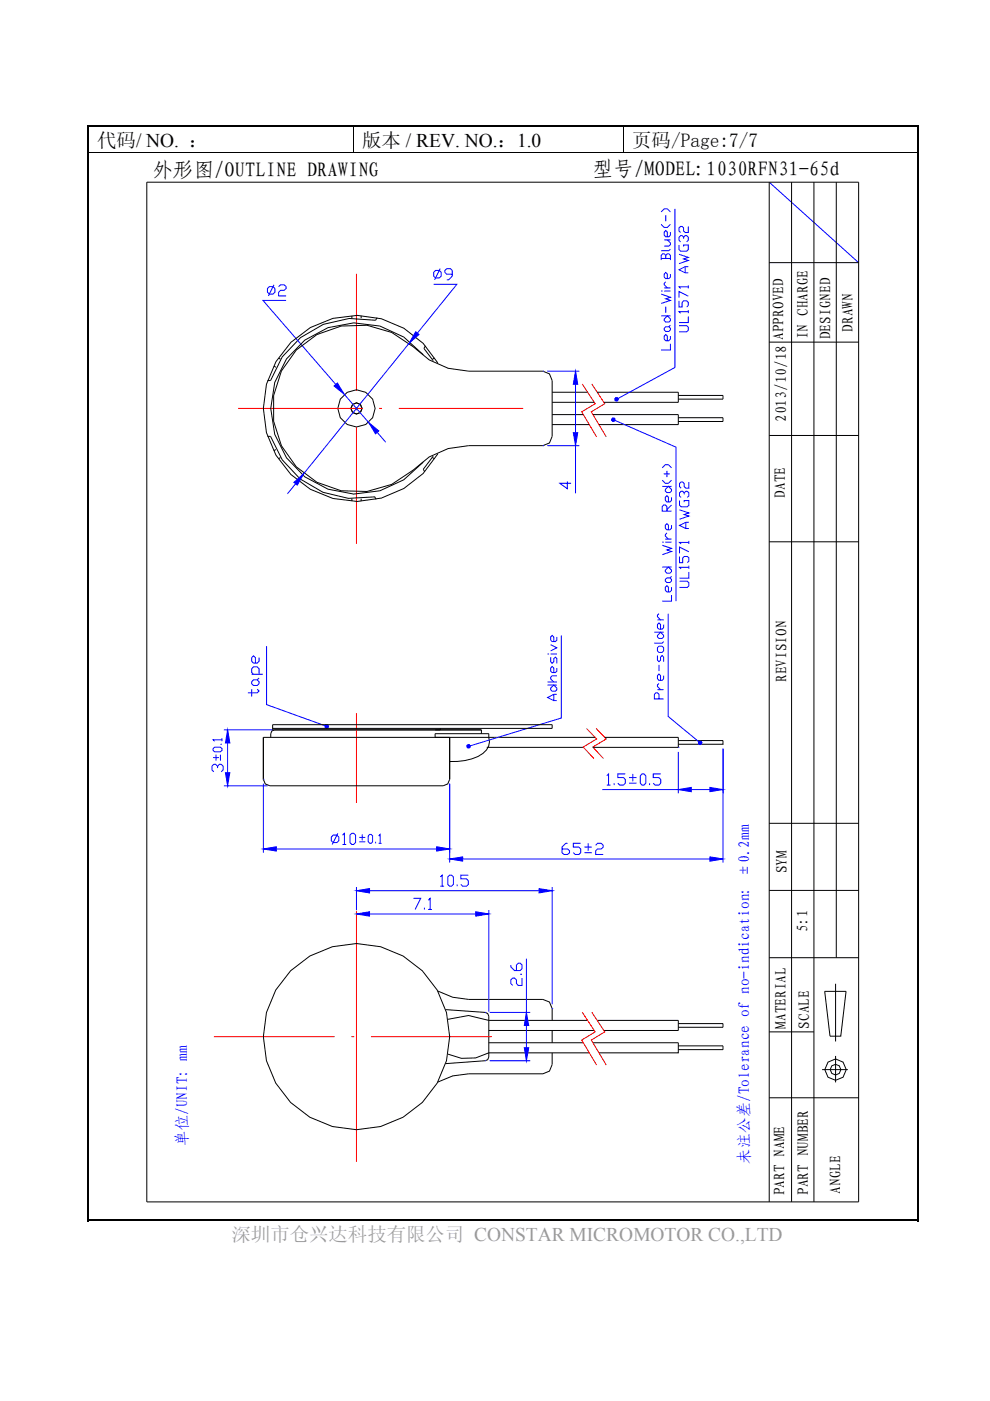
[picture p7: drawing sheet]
<svg xmlns="http://www.w3.org/2000/svg" width="210mm" height="297mm" viewBox="0 0 210 297" stroke-linecap="round" stroke-linejoin="round" font-family="sans-serif">
<path d="M18.6 26.6h.3v.4h-.3zM194.6 26.6h.4v.4h-.4z" fill="#000"/>
<path d="M18.6 26.8h176M18.7 27v5.3M194.8 27v5.3" fill="none" stroke="#000" stroke-width=".34"/>
<g fill="none" stroke="#000" stroke-width=".21">
<path d="M31.1 38.6h151v216.2h-151zM75 27v5.3M132.2 27v5.3M163.2 38.6v216.2M167.9 38.6v216.2M172.6 38.6v216.2M177.4 38.6v164.5M163.2 55.7h18.9M58.1 77.6l.4 .3M59.1 75.9l.4 .3M74.6 67v.5M76.6 67v.5"/>
<path d="M80 67.4l-.3 .5-5.6-.4-5.5 1.3-4.9 2.8-3.8 4.1-2.5 5h-.7M90.2 73.3l-.3 .6M92.2 75.9l-.5 .3M163.2 72.5h18.9M56.7 92.5h.7l2.5 5 3.8 4.1 4.8 2.8 5.4 1.3 5.6-.4 .3 .6M58.5 95.3l-.4 .2M59.5 97l-.4 .3M91.7 97l.5 .3M91.9 96.7l-2.1 2.8 .3 .5M99.4 94.5l-4.3 .6-4.1 1.8-3.4 2.8M163.2 92.3h18.9M163.2 114.9h18.9"/>
<path d="M163.2 174.6h18.9M163.2 188.8h18.9M95 216.1l4.4-.8 4.3 1M163.2 218.8h9.4M163.2 203.1h18.9M174.9 210.2h4.6l-1.2 9.5h-2.3zM177.2 208.6v12.2M103.7 223.2l-2.8 1.1-3 .1-2.9-.9M163.2 232.7h18.9M174.4 226.8h5.4M177.2 223.9v5.6"/>
<circle cx="75.6" cy="86.6" r="1.18"/>
<circle cx="75.6" cy="86.6" r="3.9"/>
<circle cx="177.2" cy="226.8" r="1.13"/>
<circle cx="177.2" cy="226.8" r="2.27"/>
</g>
<path d="M75.6 58.1v24.7M75.6 73.6h.1M75.6 86.4v.6M75.6 90.5v24.8" fill="none" stroke="#f00" stroke-width=".21"/>
<path d="M163.2 38.6l18.9 17.1M57.1 60.8h.8l.4 .4v.8l-.4 .4h-.8l-.4-.4v-.8zM58.1 60.4l-1.2 2.3M59.1 60.8l.4-.4h.8l.4 .4v.4l-.4 .4h-.8l-.4 .4v.7h1.6M60.7 63.7h-4.9l15.4 17.8M73 83.6l5.2 6M80 91.7l1.8 2" fill="none" stroke="#00f" stroke-width=".21"/>
<path d="M78.2 89.6l2.1 1.8-.6 .6z" fill="#00f"/>
<path d="M78.2 89.6l2.1 1.8-.6 .6z" fill="none" stroke="#00f" stroke-width=".21"/>
<path d="M70.9 81.8l.7-.6 1.4 2.4z" fill="#00f"/>
<g fill="none" stroke="#00f" stroke-width=".21">
<path d="M140.2 47.6l.7 .6h.6l.7-.6M140.2 44.9l.7-.6h.6l.7 .6M140.2 54.8h2M140.9 50.9h1.3M141.2 45.6v1.3M141.2 54.1l-.3-.3h-.3l-.4 .3v1M141.2 54.8v-.7l.3-.3h.4l.3 .3v1M141.2 59.8l-.3 .3v.3l.6 .6M141.5 50.9l.7 .6v.4l-.3 .3h-1M142.2 49.2v.7l-.3 .3h-.7l-.3-.3v-.7l.3-.3 .3 .3v1M142.2 52.8l-.3 .3h-1.7M142.2 58.1v.7l-.3 .3h-.7l-.3-.3v-.7l.3-.3 .3 .3v1"/>
<path d="M140.2 61.7h.4M140.2 62.4l2 .6-1 .4 1 .3-2 .6M140.2 67h2M140.9 69.6l.3-.3h.7l.3 .3v.3l-.3 .4h-.7l-.3-.4zM140.9 61.7h1.3M140.9 61h1.3M141.2 65v1.3M141.5 67l.7 .6v.4l-.3 .3h-.7l-.3-.3v-.4zM142.2 68.9l-.3 .4M142.2 72.9v1.3h-2M142.2 71.2v.7l-.3 .3h-.7l-.3-.3v-.7l.3-.3 .3 .3v1M70.9 81.8l.7-.6 1.4 2.4z"/>
<path d="M73 83.6h.1M78.2 89.6h.1"/>
</g>
<path d="M123.5 81.4l2.7 4.2-2.8 1.7 3.1 5.3M125.5 81.4l2.8 4.2-2.9 1.7 3.2 5.3" fill="none" stroke="#f00" stroke-width=".21"/>
<path d="M99.4 78.7h15.7l1.4 .6 .6 1.4v11.8l-.6 1.4-1.4 .6h-15.7M117.1 90h7.9M117.1 83.2h7.5M117.1 85.3h8.9M117.1 87.9h6.6M125.8 87.9h18.1v2.1h-16.9M126.7 83.2h17.2v2.1h-15.8M143.9 83.8h9.5v.8h-9.5M143.9 88.6h9.5v.8h-9.5" fill="none" stroke="#000" stroke-width=".21"/>
<path d="M130.5 84.8l.3-.1-.1 .3z" fill="#00f"/>
<path d="M130.5 84.8l.3-.1-.1 .3z" fill="none" stroke="#00f" stroke-width=".21"/>
<path d="M130.8 84.7l.1 .3h-.2z" fill="#00f"/>
<path d="M130.8 84.7l.1 .3h-.2z" fill="none" stroke="#00f" stroke-width=".21"/>
<path d="M130.8 84.7l.3 .1-.2 .2z" fill="#00f"/>
<path d="M130.8 84.7l.3 .1-.2 .2z" fill="none" stroke="#00f" stroke-width=".21"/>
<path d="M130.8 84.7l.3-.2v.3z" fill="#00f"/>
<path d="M130.8 84.7l.3-.2v.3z" fill="none" stroke="#00f" stroke-width=".21"/>
<path d="M130.9 84.3l.2 .2-.3 .2z" fill="#00f"/>
<path d="M130.9 84.3l.2 .2-.3 .2z" fill="none" stroke="#00f" stroke-width=".21"/>
<path d="M130.6 84.4l.3-.1-.1 .4z" fill="#00f"/>
<path d="M130.6 84.4l.3-.1-.1 .4z" fill="none" stroke="#00f" stroke-width=".21"/>
<path d="M130.6 84.4l.2 .3-.4-.1z" fill="#00f"/>
<path d="M130.6 84.4l.2 .3-.4-.1z" fill="none" stroke="#00f" stroke-width=".21"/>
<path d="M130.4 84.6l.4 .1-.3 .1z" fill="#00f"/>
<g fill="none" stroke="#00f" stroke-width=".21">
<path d="M143.2 44.3v33.6l-12.4 6.8M144 53.9l2 .7-1 .3 1 .3-2 .7M144 51.9v1l.4 .4h1.2l.4-.4v-1h-1v.4M145 50.3l.3-.3h.3l.4 .3v.6l-.4 .4M145 50.6v-.3l-.3-.3h-.3l-.4 .3v.6l.4 .4M145.3 56.5v1.3M146 56.5h-.7l-1.3 .7 1.3 .6h.7M146 48v1.3h-.7l-.3-.3v-.7l-.3-.3h-.3l-.4 .3v.7l.4 .3M144 63.8v1.3h.7v-1l.3-.3h.6l.4 .3v.7l-.4 .3M144 69h1.6l.4 .4v.6l-.4 .4h-1.6M146 60.5v.7M146 65.7v.7"/>
<path d="M146 66.1h-2l.4 .3M146 60.8h-2l.4 .4M146 67.1v1.3h-2M146 62.8l-2-1v1.3M130.4 84.6l.4 .1-.3 .1zM47.5 154.7h10.2M48.3 157.5v6.3M47.5 166.6h9.2"/>
</g>
<path d="M50.5 86.6h26.4M80.4 86.6h.6M84.6 86.6h26.4M75.6 151.2v19" fill="none" stroke="#f00" stroke-width=".21"/>
<path d="M87.6 73.5l3.4 2.8 4.1 1.8 4.3 .6M74.6 105.7v.5M76.6 105.7v.5M57.8 153.6v1.1h35.6v-.3M58.2 154.7l-.5 .3-.3 .6v.7M75.6 156.3h-19.7v9.1M92.3 155.6v.7M55.9 165.2l.4 1 .9 .4h18.4" fill="none" stroke="#000" stroke-width=".21"/>
<path d="M48.3 154.7l.4 2.8h-.9z" fill="#00f"/>
<path d="M48.3 154.7l.4 2.8h-.9z" fill="none" stroke="#00f" stroke-width=".21"/>
<path d="M47.8 163.8h.9l-.4 2.8z" fill="#00f"/>
<g fill="none" stroke="#00f" stroke-width=".21">
<path d="M45.2 158.8l.3-.4h1.3l.3 .4v.3l-.3 .3h-1.3l-.3-.3zM45.8 160v1.3M46.8 160v1.3M46.8 157.8h.3M47.1 156.8h-1.9l.3 .4M47.1 156.5v.7M58.2 154.7h.1M45.2 160.6h1.2M46.1 162.5l.4-.4h.4l.4 .4v.7l-.4 .4M46.1 162.9v-.4l-.4-.4h-.4l-.3 .4v.7l.3 .4M47.8 163.8h.9l-.4 2.8zM48.3 166.6h.1"/>
<path d="M57.2 166.6h.1"/>
</g>
<path d="M69.3 154l.3-.1v.2z" fill="#00f"/>
<path d="M69.3 154l.3-.1v.2z" fill="none" stroke="#00f" stroke-width=".21"/>
<path d="M69.4 153.7l.2 .2-.3 .1z" fill="#00f"/>
<path d="M69.4 153.7l.2 .2-.3 .1z" fill="none" stroke="#00f" stroke-width=".21"/>
<path d="M69.2 153.7h.2l-.1 .3z" fill="#00f"/>
<path d="M69.2 153.7h.2l-.1 .3z" fill="none" stroke="#00f" stroke-width=".21"/>
<path d="M69.2 153.7l.1 .3-.3-.1z" fill="#00f"/>
<path d="M69.2 153.7l.1 .3-.3-.1z" fill="none" stroke="#00f" stroke-width=".21"/>
<path d="M69 153.9l.3 .1-.3 .2z" fill="#00f"/>
<path d="M69 153.9l.3 .1-.3 .2z" fill="none" stroke="#00f" stroke-width=".21"/>
<path d="M69 154.2l.3-.2-.1 .3z" fill="#00f"/>
<path d="M69 154.2l.3-.2-.1 .3z" fill="none" stroke="#00f" stroke-width=".21"/>
<path d="M69.3 154l.1 .3h-.2z" fill="#00f"/>
<path d="M69.3 154l.1 .3h-.2z" fill="none" stroke="#00f" stroke-width=".21"/>
<path d="M69.3 154l.3 .1-.2 .2z" fill="#00f"/>
<g fill="none" stroke="#00f" stroke-width=".21">
<path d="M144.1 118v1.3h.7v-1l.3-.3h.7l.3 .3v.7l-.3 .3M144.1 108.1l2 .7-1 .3 1 .3-2 .7M144.1 106.1v1l.4 .3h1.3l.3-.3v-1h-1v.4M145.1 104.5l.4-.3h.3l.3 .3v.7l-.3 .3M145.1 104.8v-.3l-.3-.3h-.3l-.4 .3v.7l.4 .3M145.5 110.7v1.4M146.1 110.7h-.6l-1.4 .7 1.4 .7h.6M146.1 114.7v.6M146.1 120v.6M146.1 115h-2l.4 .3M146.1 117l-2-1v1.3M146.1 102.2v1.3h-.6l-.4-.3v-.7l-.3-.3h-.3l-.4 .3v.7l.4 .3"/>
<path d="M54.9 139.4v.8l-.4 .4h-.7l-.4-.4v-.8l.4-.4 .4 .4v1.2M56.5 137v12.4l12.8 4.6M144.1 123.2h1.7l.3 .4v.6l-.3 .3h-1.7M146.1 120.3h-2l.4 .3M146.1 121.3v1.3h-2M53.4 146.1v1.6M53.4 143h2.3M53.8 143l-.4-.4v-.8l.4-.4h.7l.4 .4v1.2M53.8 144.1h.7l.4 .4v.4l-.4 .4h-.7l-.4-.4v-.4zM54.5 146.1l.4 .4-.4 .4h-1.9M54.9 143.7l-.4 .4M69.3 154l.3 .1-.2 .2z"/>
<path d="M143.9 159.4v8.8M153.4 158.7v9.5M127.7 167.4h16.2M146.6 167.4h4"/>
</g>
<path d="M95.4 156.3v8.9l-.4 1-1 .4M102.1 154.7v.9M103.3 158.5h20.5M103.7 155.6v.7a3 3 0 0 1-1.3 3.4 11 11 0 0 1-7 1.8M104.9 156.3h21.3M117.1 153.6v.8M143.9 157h9.5v.8h-9.5M143.9 156.3v2.2h-18.1" fill="none" stroke="#000" stroke-width=".21"/>
<path d="M124.4 154.5l2.2 2.2-2.9 1.7 2.3 2.4M126.4 154.5l2.2 2.2-2.9 1.7 2.3 2.4" fill="none" stroke="#f00" stroke-width=".21"/>
<path d="M150.6 166.9l2.8 .5-2.8 .5z" fill="#00f"/>
<path d="M150.6 166.9l2.8 .5-2.8 .5z" fill="none" stroke="#00f" stroke-width=".21"/>
<path d="M143.9 167.4l2.7-.5v1z" fill="#00f"/>
<g fill="none" stroke="#00f" stroke-width=".21">
<path d="M143.9 158.5h.1M153.4 157.8h.1M128.7 164.5l.4-.4v2.4M128.7 166.5h.8M130.3 166.1v.4M132.6 164.1h-1.6v.8h1.2l.4 .4v.8l-.4 .4h-.8l-.4-.4M133.4 166.1h1.6M133.4 164.9h1.6M134.2 164.1v1.6M136.2 164.1h.4l.4 .4v1.6l-.4 .4h-.4l-.4-.4v-1.6zM137.8 166.1v.4M140.1 164.1h-1.5v.8h1.1l.4 .4v.8l-.4 .4h-.7l-.4-.4"/>
<path d="M143.9 167.4h.1M143.9 167.4l2.7-.5v1z"/>
</g>
<path d="M128.3 156.3h15.6" fill="none" stroke="#000" stroke-width=".21"/>
<path d="M148.5 157.5h.3v.2z" fill="#00f"/>
<path d="M148.5 157.5h.3v.2z" fill="none" stroke="#00f" stroke-width=".21"/>
<path d="M148.7 157.2l.1 .3h-.3z" fill="#00f"/>
<path d="M148.7 157.2l.1 .3h-.3z" fill="none" stroke="#00f" stroke-width=".21"/>
<path d="M148.5 157.2h.2l-.2 .3z" fill="#00f"/>
<path d="M148.5 157.2h.2l-.2 .3z" fill="none" stroke="#00f" stroke-width=".21"/>
<path d="M148.2 157.3l.3-.1v.3z" fill="#00f"/>
<path d="M148.2 157.3l.3-.1v.3z" fill="none" stroke="#00f" stroke-width=".21"/>
<path d="M148.2 157.3l.3 .2h-.3z" fill="#00f"/>
<path d="M148.2 157.3l.3 .2h-.3z" fill="none" stroke="#00f" stroke-width=".21"/>
<path d="M148.2 157.5h.3l-.2 .3z" fill="#00f"/>
<path d="M148.2 157.5h.3l-.2 .3z" fill="none" stroke="#00f" stroke-width=".21"/>
<path d="M148.5 157.5v.3h-.2z" fill="#00f"/>
<path d="M148.5 157.5v.3h-.2z" fill="none" stroke="#00f" stroke-width=".21"/>
<path d="M148.5 157.5l.3 .2-.3 .1z" fill="#00f"/>
<g fill="none" stroke="#00f" stroke-width=".21">
<path d="M138.8 134h2M139.4 137.3l.4-.3h.6l.4 .3v.7l-.4 .3h-.6l-.4-.3zM139.4 139v1l.4 .3 .3-.3v-.7l.3-.3 .4 .3v1M139.4 131.4h1.4M139.8 130.1l-.4 .3v.4l.7 .6M140.1 134l.7 .7v.3l-.4 .4h-.6l-.4-.4v-.3zM140.8 136l-.4 .4h-1.6M140.8 132.4v.7l-.4 .3h-.6l-.4-.3v-.7l.4-.3 .3 .3v1M141.7 130.1v21.8l6.8 5.6M139.4 146.2h1.4M139.8 148.2v-1l-.4-.3h-.3l-.3 .3v1h2M139.8 144.9l-.4 .3v.4l.7 .6"/>
<path d="M139.8 141v1.3M140.8 143.3v.6l-.4 .4h-.6l-.4-.4v-.6l.4-.4 .3 .4v1M148.5 157.5l.3 .2-.3 .1z"/>
</g>
<path d="M99.1 158.3l.3-.1-.2 .3z" fill="#00f"/>
<path d="M99.1 158.3l.3-.1-.2 .3z" fill="none" stroke="#00f" stroke-width=".21"/>
<path d="M99.4 158.2l.1 .4-.3-.1z" fill="#00f"/>
<path d="M99.4 158.2l.1 .4-.3-.1z" fill="none" stroke="#00f" stroke-width=".21"/>
<path d="M99.4 158.2l.3 .2-.2 .2z" fill="#00f"/>
<path d="M99.4 158.2l.3 .2-.2 .2z" fill="none" stroke="#00f" stroke-width=".21"/>
<path d="M99.4 158.2l.3-.1v.3z" fill="#00f"/>
<path d="M99.4 158.2l.3-.1v.3z" fill="none" stroke="#00f" stroke-width=".21"/>
<path d="M99.5 157.9l.2 .2-.3 .1z" fill="#00f"/>
<path d="M99.5 157.9l.2 .2-.3 .1z" fill="none" stroke="#00f" stroke-width=".21"/>
<path d="M99.3 157.9h.2l-.1 .3z" fill="#00f"/>
<path d="M99.3 157.9h.2l-.1 .3z" fill="none" stroke="#00f" stroke-width=".21"/>
<path d="M99.1 158.1l.2-.2 .1 .3z" fill="#00f"/>
<path d="M99.1 158.1l.2-.2 .1 .3z" fill="none" stroke="#00f" stroke-width=".21"/>
<path d="M99.1 158.1l.3 .1-.3 .1z" fill="#00f"/>
<g fill="none" stroke="#00f" stroke-width=".21">
<path d="M116.1 138.7h.4M116.8 136.7l1.3 .7-1.3 .6M116.8 139.3v1l.3 .4 .4-.4v-.6l.3-.4 .3 .4v1M116.8 138.7h1.3M118.1 135v.7l-.3 .3h-.7l-.3-.3v-.7l.3-.3 .4 .3v1M119.1 134.7v17.5l-19.7 6M99.1 158.1l.3 .1-.3 .1zM116.1 144.6h2M116.1 145.2h2M116.8 145.9l.7-.7 .6 .7v.3l-.3 .4h-.7l-.3-.4zM117.5 147.2v1.3M118.1 147.2h-.6l-1.4 .7 1.4 .6h.6"/>
<path d="M118.1 143.3h-1l-.3 .3v.3l.7 .7M118.1 141.6v.7l-.3 .3h-.7l-.3-.3v-.7l.3-.3 .4 .3v1M103.8 214.7h8.7M111.7 203.3v11.4M111.7 217.4v4.7M103.8 224.9h8.7"/>
</g>
<g fill="none" stroke="#000" stroke-width=".21">
<path d="M57.8 153.6h59.3M57.8 154.4h59.3M58.2 154.7h43.9M75.6 156.3h29.3M92.3 155.6h11.4M75.6 166.6h18.4M94.5 214.1l8.4 .6 .5 .2 .3 .5v8.7l-.3 .6-.5 .2-8.4 .6M99.4 211.9h15.7l1.4 .5 .6 1.4v2.5M103.7 218.5h22.3M103.7 216.3h20.9M117.1 218.5v2.6M126.7 216.3h17.2v2.2h-15.8"/>
<path d="M143.9 217h9.5v.8h-9.5M103.7 223.2h21.3M103.7 221.1h20M117.1 223.2v2.5l-.6 1.4-1.4 .6h-15.7M125.8 221.1h18.1v2.1h-16.9M143.9 221.7h9.5v.8h-9.5"/>
</g>
<path d="M75.6 193.2v53.1M75.6 206.8h.1M123.5 214.6l2.7 4.2-2.8 1.7 3.1 5.3M125.5 214.6l2.8 4.2-2.9 1.7 3.2 5.3" fill="none" stroke="#f00" stroke-width=".21"/>
<path d="M111.2 222.1h.9l-.4 2.8z" fill="#00f"/>
<path d="M111.2 222.1h.9l-.4 2.8z" fill="none" stroke="#00f" stroke-width=".21"/>
<path d="M111.7 214.7l.4 2.7h-.9z" fill="#00f"/>
<path d="M75.6 192.9v.1M78.4 193.8h22.5M103.7 193v21.5M102.9 214.7h.1M108.4 204.6v.4l.7 .8h1.2l.4-.4v-.8l-.4-.4h-.4l-.4 .4v1.2M110.3 206.6h.4M110.7 207.4v1.5h-.8l-.4-.4v-.7l-.4-.4h-.4l-.3 .4v.7l.3 .4M111.7 214.7l.4 2.7h-.9zM111.7 214.7h.1M102.9 224.9h.1" fill="none" stroke="#00f" stroke-width=".21"/>
<path d="M45.4 219.8h25.6M74.5 219.8h.6M78.7 219.8h25.6" fill="none" stroke="#f00" stroke-width=".21"/>
<circle cx="75.6" cy="219.8" r="19.8" fill="none" stroke="#000" stroke-width=".21"/>
<path d="M75.6 193.8l2.8-.5v.9z" fill="#00f"/>
<path d="M75.6 193.8l2.8-.5v.9z" fill="none" stroke="#00f" stroke-width=".21"/>
<path d="M100.9 193.3l2.8 .5-2.8 .4z" fill="#00f"/>
<path d="M75.6 193.9h.1M75.6 188.1v4.8M78.4 188.8h35.9M87.7 190.5h1.5l-1.1 2.3M90 192.4v.4M90.8 190.9l.4-.4v2.3M90.8 192.8h.8M100.9 193.3l2.8 .5-2.8 .4zM103.7 193.8h.1M117.1 188.1v24.8M103.7 215.4h.1" fill="none" stroke="#00f" stroke-width=".21"/>
<path d="M75.6 188.8l2.8-.4v.9z" fill="#00f"/>
<path d="M75.6 188.8l2.8-.4v.9z" fill="none" stroke="#00f" stroke-width=".21"/>
<path d="M114.3 188.4l2.8 .4-2.8 .5z" fill="#00f"/>
<path d="M55.9 166.2v14.6M95.4 166.2v14.6M58.6 180h34M75.6 193.9h.1M93.4 185.9l.4-.4v2.4M93.4 187.9h.8M95 185.9l.4-.4h.4l.4 .4v1.6l-.4 .4h-.4l-.4-.4zM97 187.5v.4M99.3 185.5h-1.6v.8h1.2l.4 .4v.8l-.4 .4h-.8l-.4-.4M114.3 188.4l2.8 .4-2.8 .5zM117.1 188.8h.1M117.1 213.8h.1" fill="none" stroke="#00f" stroke-width=".21"/>
<path d="M92.9 210.1l3.1 1.3 3.4 .5M99.4 227.7l-3.4 .4-3.1 1.3" fill="none" stroke="#000" stroke-width=".21"/>
<path d="M55.9 180l2.7-.5v.9z" fill="#00f"/>
<path d="M55.9 180l2.7-.5v.9z" fill="none" stroke="#00f" stroke-width=".21"/>
<path d="M92.6 179.5l2.8 .5-2.8 .4z" fill="#00f"/>
<g fill="none" stroke="#00f" stroke-width=".21">
<path d="M92.4 57.3h.8l.4 .4v.8l-.4 .4h-.8l-.4-.4v-.8zM93.4 57l-1.2 2.3M95.9 58.1h-1.1l-.4-.4v-.4l.4-.3h.7l.4 .3v1.2l-.8 .8h-.3M86.8 72.8l-22.4 27.6M92 60.3h4.9l-8.4 10.3M62.7 102.6l-1.7 2.1M55.9 165.2h.1M70.7 177.1h.8l.4 .4v.8l-.4 .3h-.8l-.4-.3v-.8zM71.6 176.7l-1.1 2.3M72.6 177.1l.4-.4v2.3M72.6 179h.8M74.2 177.1l.4-.4h.4l.4 .4v1.5l-.4 .4h-.4l-.4-.4z"/>
<path d="M76.2 178.5h1.3M76.2 177.5h1.3M76.8 176.9v1.3M78.4 176.9h.3l.3 .3v1.3l-.3 .3h-.3l-.3-.3v-1.3zM79.7 178.5v.3M80.3 177.2l.3-.3v1.9M80.3 178.8h.6M92.6 179.5l2.8 .5-2.8 .4zM95.4 165.2h.1M95.4 180h.1"/>
</g>
<path d="M87.6 73.5l-4.5-3-5.3-1.5-5.4 .1-5.2 1.8-4.4 3.3-3.1 4.5-1.7 5.2v5.4l1.7 5.2 3.1 4.5 4.4 3.3 5.2 1.8 5.4 .1 5.3-1.5 4.5-3M89.8 75.2l-4.2-3.7-5-2.4-5.6-.6-5.4 1-5 2.6-3.8 4-2.5 5-.9 5.5 .9 5.5 2.5 5 3.8 4 5 2.6 5.4 1.1 5.6-.7 5-2.4 4.2-3.7M89.9 73.9l2 2.6M92.9 76.9l-3.2-4.1-4-3.2-4.8-2-5.1-.7-5.2 .6-4.8 1.9-4.1 3.2-3.2 4.1-2 4.8-.6 5.1 .6 5.1 2 4.8 3.2 4.1 4.1 3.1 4.8 2 5.2 .6 5.1-.7 4.8-2 4-3.2 3.2-4.2" fill="none" stroke="#000" stroke-width=".21"/>
<path d="M62.3 102.3l2.1-1.9-1.3 2.4z" fill="#00f"/>
<path d="M62.3 102.3l2.1-1.9-1.3 2.4z" fill="none" stroke="#00f" stroke-width=".21"/>
<path d="M88.2 70.3l.7 .6-2.1 1.9z" fill="#00f"/>
<g fill="none" stroke="#00f" stroke-width=".21">
<path d="M86.8 72.8h.1M88.2 70.3l.7 .6-2.1 1.9zM140.5 99.2l.6-.7h.7l.6 .7M141.5 99.8v1.4M64.4 100.4h.1M140.5 101.8l.6 .7h.7l.6-.7M140.5 103.1h1.9M140.5 115h.3M140.5 115.6l1.9 .7-.9 .3 .9 .3-1.9 .7M140.8 100.5h1.3M141.1 115h1.3M141.1 114.3h1.3"/>
<path d="M141.5 108.4v-1l-.4-.3h-.3l-.3 .3v1h1.9M141.5 113l-.4 .3v.3l.7 .7M141.8 103.1l.6 .7v.3l-.3 .3h-.6l-.4-.3v-.3zM142.4 105.4v.7l-.3 .3h-.6l-.4-.3v-.7l.4-.3 .3 .3v1M142.4 107.1l-.9 1M142.4 111.3v.7l-.3 .3h-.6l-.4-.3v-.7l.4-.3 .3 .3v1M140.5 120.2h1.9M141.1 122.9l.4-.4h.6l.3 .4v.3l-.3 .3h-.6l-.4-.3zM141.8 120.2l.6 .7v.3l-.3 .3h-.6l-.4-.3v-.3zM142.4 122.2l-.3 .3M142.4 126.2v1.3h-1.9M142.4 124.5v.7l-.3 .3h-.6l-.4-.3v-.7l.4-.3 .3 .3v1"/>
</g>
<path d="M129.8 88.9l.3 .1-.3 .1z" fill="#00f"/>
<path d="M129.8 88.9l.3 .1-.3 .1z" fill="none" stroke="#00f" stroke-width=".21"/>
<path d="M129.8 89.1l.3-.1-.2 .3z" fill="#00f"/>
<path d="M129.8 89.1l.3-.1-.2 .3z" fill="none" stroke="#00f" stroke-width=".21"/>
<path d="M130.1 89l.1 .3h-.3z" fill="#00f"/>
<path d="M130.1 89l.1 .3h-.3z" fill="none" stroke="#00f" stroke-width=".21"/>
<path d="M130.1 89l.3 .1-.2 .2z" fill="#00f"/>
<path d="M130.1 89l.3 .1-.2 .2z" fill="none" stroke="#00f" stroke-width=".21"/>
<path d="M130.1 89l.3-.1v.2z" fill="#00f"/>
<path d="M130.1 89l.3-.1v.2z" fill="none" stroke="#00f" stroke-width=".21"/>
<path d="M130.2 88.7l.2 .2-.3 .1z" fill="#00f"/>
<path d="M130.2 88.7l.2 .2-.3 .1z" fill="none" stroke="#00f" stroke-width=".21"/>
<path d="M130 88.7h.2l-.1 .3z" fill="#00f"/>
<path d="M130 88.7h.2l-.1 .3z" fill="none" stroke="#00f" stroke-width=".21"/>
<path d="M129.8 88.9l.2-.2 .1 .3z" fill="#00f"/>
<path d="M116.1 78.7h6.8M116.1 94.5h6.8M122.1 81.5v10.2M122.1 94.5v10.1M129.8 88.9l.2-.2 .1 .3zM130.1 89l13.3 5.8v32.7" fill="none" stroke="#00f" stroke-width=".21"/>
<path d="M122.1 78.7l.4 2.8h-.9z" fill="#00f"/>
<path d="M122.1 78.7l.4 2.8h-.9z" fill="none" stroke="#00f" stroke-width=".21"/>
<path d="M121.6 91.7h.9l-.4 2.8z" fill="#00f"/>
<path d="M115.1 78.7h.1M115.1 94.5h.1M121.6 91.7h.9l-.4 2.8zM122.1 94.5h.1M120.3 102.1v1.5l-1.6-1.1h2.4M153.4 158.8v24.1M95.4 166.2v16.7M98.1 182.1h52.5" fill="none" stroke="#00f" stroke-width=".21"/>
<path d="M95.4 182.1l2.7-.4v.9z" fill="#00f"/>
<path d="M95.4 182.1l2.7-.4v.9z" fill="none" stroke="#00f" stroke-width=".21"/>
<path d="M150.6 181.7l2.8 .4-2.8 .5z" fill="#00f"/>
<path d="M153.4 157.8h.1M95.4 165.2h.1M120.4 178.8h-.4l-.8 .8v1.2l.4 .4h.8l.4-.4v-.4l-.4-.4h-1.2M123.2 178.8h-1.6v.8h1.2l.4 .4v.8l-.4 .4h-.8l-.4-.4M124 179.6h1.5M124.8 178.8v1.6M126.3 179.2l.4-.4h.8l.4 .4v.4l-.4 .4h-.8l-.4 .4v.8h1.6M124 180.8h1.5M150.6 181.7l2.8 .4-2.8 .5zM153.4 182.1h.1" fill="none" stroke="#00f" stroke-width=".21"/>
<path d="M18.6 32.4h176.4" fill="none" stroke="#000" stroke-width=".21"/>
<path d="M18.7 32.4v226.5M194.8 32.4v226.5M18.6 258.8h176" fill="none" stroke="#000" stroke-width=".34"/>
<path d="M194.6 258.6h.4v.3h-.4z" fill="#000"/>
<g font-size="4.4">
<text x="32.4" y="37.5">外形图/OUTLINE DRAWING</text>
<text x="125.8" y="37.3">型号/MODEL:1030RFN31-65d</text>
</g>
<g font-size="4.1">
<text x="20.6" y="31.1">代码/ NO. ：</text>
<text x="76.8" y="31.1">版本 / REV. NO.：1.0</text>
<text x="134.1" y="31.1">页码/Page:7/7</text>
</g>
<text font-size="4.1" fill="#9a9a9a" x="49.1" y="263.1">深圳市仓兴达科技有限公司 CONSTAR MICROMOTOR CO.,LTD</text>
<g font-size="3.3">
<text x="171.4" y="71.9" transform="rotate(-90 171.4 71.9)">IN CHARGE</text>
<text x="176.2" y="71.9" transform="rotate(-90 176.2 71.9)">DESIGNED</text>
<text x="181" y="70.3" transform="rotate(-90 181 70.3)">DRAWN</text>
<text x="166.3" y="72.1" transform="rotate(-90 166.3 72.1)">APPROVED</text>
<text x="166.8" y="89.5" transform="rotate(-90 166.8 89.5)">2013/10/18</text>
<text x="166.6" y="105.5" transform="rotate(-90 166.6 105.5)">DATE</text>
<text x="166.9" y="144.6" transform="rotate(-90 166.9 144.6)">REVISION</text>
<text x="167" y="185.1" transform="rotate(-90 167 185.1)">SYM</text>
<text x="171.3" y="197.6" transform="rotate(-90 171.3 197.6)">5:1</text>
<text x="166.7" y="218.1" transform="rotate(-90 166.7 218.1)">MATERIAL</text>
<text x="171.7" y="218.1" transform="rotate(-90 171.7 218.1)">SCALE</text>
<text x="166.5" y="253.4" transform="rotate(-90 166.5 253.4)">PART NAME</text>
<text x="171.5" y="253.4" transform="rotate(-90 171.5 253.4)">PART NUMBER</text>
<text x="178.4" y="253.1" transform="rotate(-90 178.4 253.1)">ANGLE</text>
</g>
<g font-size="3.3" fill="#00f">
<text x="39.8" y="242.9" transform="rotate(-90 39.8 242.9)">单位/UNIT: mm</text>
<text x="158.9" y="246.7" transform="rotate(-90 158.9 246.7)">未注公差/Tolerance of no-indication: ±0.2mm</text>
</g>
</svg>
